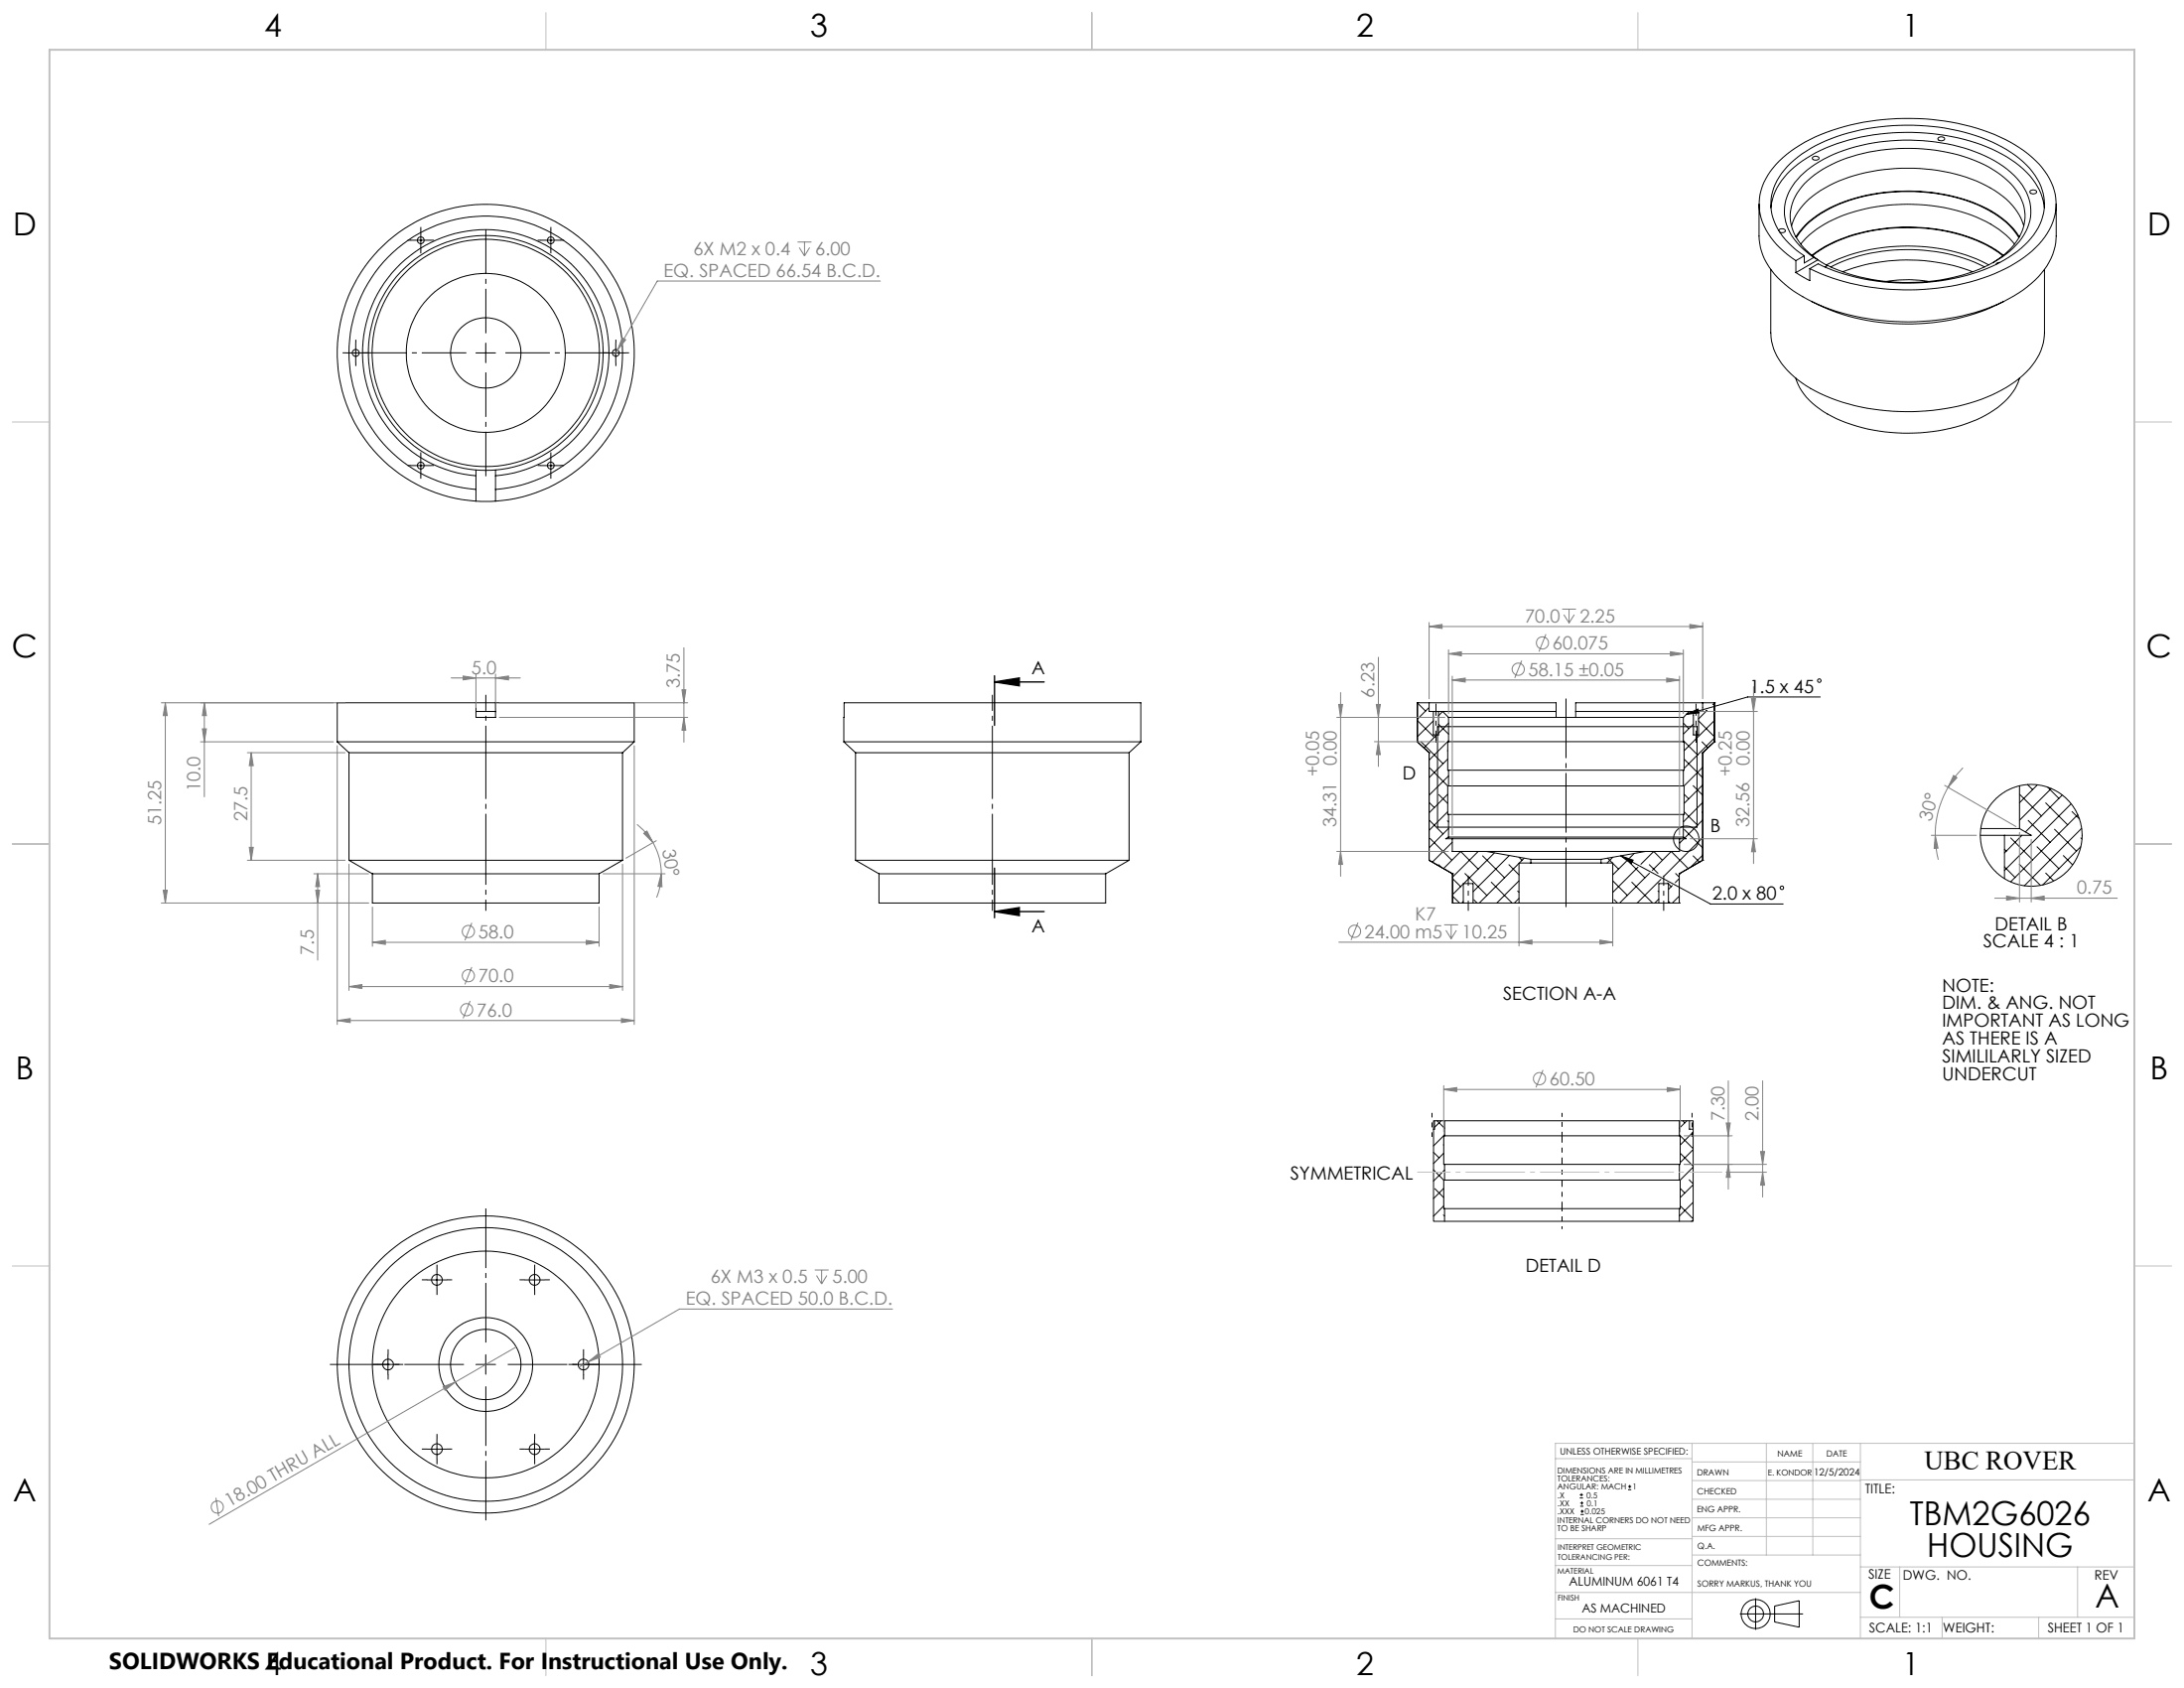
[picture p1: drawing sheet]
<svg xmlns="http://www.w3.org/2000/svg" width="559mm" height="432mm" viewBox="0 0 559 432" stroke-linecap="round" stroke-linejoin="round" font-family="sans-serif">
<g fill="none" stroke="#000" stroke-width=".25">
<path d="M495.9 35.3a.98 .98 0 0 1 1.7 .3 .98 .98 0 0 1-1.8-.2zM107.7 58.9v5.1M140.9 58.9v5.1M450.1 52.2v8.2a17.2 17.2 0 0 0 7.6 13.2 48.2 48.2 0 0 0 25.3 8.5 56.6 56.6 0 0 0 32.3-6.4 20.7 20.7 0 0 0 10.5-12.7l.3-2.6v-8.2M453.1 53.1a16.8 16.8 0 0 1 7.9-11.9 47.1 47.1 0 0 1 25-7.3 50.9 50.9 0 0 1 27.4 6.2 19 19 0 0 1 9.4 11.3l.3 1.7M455.1 58.9a.99 .99 0 0 1 1.7 .2l-.4 .4-1-.1M458.4 57.8a16.4 16.4 0 0 1 8.5-9.7 45.8 45.8 0 0 1 27.4-4.7 34.2 34.2 0 0 1 19.8 8.3 13.8 13.8 0 0 1 3.7 6.1M463.8 40.3a.98 .98 0 0 1 1.6 .3 1.02 1.02 0 0 1-1.7-.2zM519.4 48.9a1.02 1.02 0 0 1 1.7 .3 .98 .98 0 0 1-1.7-.2zM105.2 61.5h4.9M138.4 61.5h5M453.1 68.9v16.2a14.9 14.9 0 0 0 5.9 11.3 42.3 42.3 0 0 0 23.6 8.7 52.5 52.5 0 0 0 30.8-6 19 19 0 0 0 9.4-11.3l.3-2.7v-16.2"/>
<path d="M459.5 66.7a20 20 0 0 1-9.1-11.9 14.8 14.8 0 0 1 4.9-13.7 39.7 39.7 0 0 1 19.8-9.5 60.6 60.6 0 0 1 37.9 4.1 23.8 23.8 0 0 1 12.3 12 14.5 14.5 0 0 1-4.5 15.7 42 42 0 0 1-23.2 10 60.1 60.1 0 0 1-34.5-4.7M459.5 60.6a24.5 24.5 0 0 1 13.8-9.5 48.5 48.5 0 0 1 35.1 2.2 20.9 20.9 0 0 1 8.3 7.3M459.5 66.7v3M459.6 60.8a24.2 24.2 0 0 1 13.5-9.5 48.1 48.1 0 0 1 35.1 2.1 19.7 19.7 0 0 1 8.4 7.4M460.7 62.4a28.6 28.6 0 0 1 16.6-9 47.9 47.9 0 0 1 30.9 3.3 22.7 22.7 0 0 1 7.2 5.7M461.6 65.4a17.1 17.1 0 0 1-8.5-12.4 14.6 14.6 0 0 1 5.9-12 42.3 42.3 0 0 1 23.6-8.7 52.9 52.9 0 0 1 29.6 5.3 20.5 20.5 0 0 1 10.3 11 13.4 13.4 0 0 1-4.5 14.1 39.3 39.3 0 0 1-21.1 9.1 55.2 55.2 0 0 1-31.7-4.3l-2.1 1.2M461.6 65.4l-2.1 1.3M461.6 65.4v1.9l2.5-1.4M463.1 68.7v3.1l-3.6-2.1M463.4 77.1a55.4 55.4 0 0 0 49.3 0M463.6 65.3a38.9 38.9 0 0 1 21.5-7.1 44.1 44.1 0 0 1 25.5 5.7l2 1.4M463.7 65.4a39 39 0 0 1 22.8-7.2 42.3 42.3 0 0 1 24.9 6.4l1 .8"/>
<path d="M464.1 65.9a15.5 15.5 0 0 1-7.5-11.1 13 13 0 0 1 4.9-10.6 35.1 35.1 0 0 1 17.7-7.6 49.3 49.3 0 0 1 31.2 4.6 17.4 17.4 0 0 1 9 10.7 12.4 12.4 0 0 1-4.3 11.5 36.3 36.3 0 0 1-20.4 8.5 49.4 49.4 0 0 1-27.1-4l-.7 .4M464.1 65.9l1 .6M465.1 66.5a14.6 14.6 0 0 1-7.1-10.8 13.3 13.3 0 0 1 6.3-11 41.1 41.1 0 0 1 24.6-6.7 40 40 0 0 1 23 6.7 13.6 13.6 0 0 1 6.2 11 13.7 13.7 0 0 1-6.1 10.1l-2.2 1.4M465.1 66.5l2.5 1.4M465.1 66.5l-5.6 3.2M467.3 67.8a47.6 47.6 0 0 1 35.8-2.5l2.6 1 3.1 1.5M468.4 68.3a45.7 45.7 0 0 1 39.4 0M471.5 69.5a47.1 47.1 0 0 1 33.2 0M482.6 72a35 35 0 0 1 11 0M511.7 67.1l-.7 .2-.2 .3M88.5 90.3h5M91 87.8v5"/>
<path d="M121.8 90.3h5M124.3 87.8v5M155 90.3h5.1M157.6 87.8v5M459.5 96.7a16.2 16.2 0 0 0 8.1 9.2 45.9 45.9 0 0 0 35.5 2.5 21.7 21.7 0 0 0 12.9-9.7l.7-2M105.2 119.1h4.9M107.7 116.6v5M138.4 119.1h5M140.9 116.6v5M121.8 125.2a35 35 0 0 1-27.4-53.1 35 35 0 0 1 59.8 0 35 35 0 0 1-27.4 53.1M121.8 128.2a38 38 0 0 1-30-57.6 38 38 0 0 1 65 0 38 38 0 0 1-30 57.6M121.8 121.7a31.5 31.5 0 0 1-24.4-47.9 31.5 31.5 0 0 1 53.8 0 31.5 31.5 0 0 1-24.4 47.9"/>
<path d="M121.8 120.2a30 30 0 0 1-23.1-45.7 30 30 0 0 1 51.2 0 30 30 0 0 1-23.1 45.7M121.8 120.2h5M121.8 128.2h5M121.8 120.2v8M126.8 120.2v8M121.8 179.8v3.7h5v-3.7M121.8 179.8h-35.5v10M121.8 179.8h5M126.8 179.8h35.5v10M362.7 179.8l2 2.1M362.7 179.8h.1M362.7 179.8v10"/>
<path d="M362.7 179.8h3M365.7 179.8h32.4v3.7M365.7 179.8v2.2h1M435.6 179.8h-32.4v3.7M435.6 179.8v2.2h-1M435.6 179.8h3M438.6 179.8l-.4 .4M438.6 179.8h.1M438.6 179.8v10M465.7 178.3h-18.6l-15.7 4.4M86.3 189.8h76M86.3 189.8l3 2.7"/>
<path d="M89.3 192.5h70M89.3 192.5v27.6M121.8 182h5M159.3 192.5v27.6M162.3 189.8l-3 2.7M215.9 189.8l.1-10h75.9v10M215.9 189.8h76M215.9 189.8l3 2.7M218.9 192.5h70M218.9 192.5v27.6M288.9 192.5v27.6M291.9 189.8l-3 2.7"/>
<path d="M362.7 184.3l4.3 4.3M362.7 189.8h.1M362.7 189.8l3 2.7M363.6 189.8l5.6 5.6M365.7 181l-3 3M365.7 192.5h.1M365.7 192.5v27.6M365.9 196.5l4.5 4.5M366.7 184.4l-4 4.1M366.7 182h1.4M366.7 182v6h1.4v-6M367.6 188l-3.3 3.3"/>
<path d="M367.8 185.9h66.4v25.7h-66.4zM368.1 182h1M368.1 185.3l2.5 2.5M369.1 182l-1 1.1M369.1 182h29M369.1 182l1.5 1.5M370.3 192l.1 .1M370.4 194.2l-4.7 4.7M370.6 185l-2.5 2.6M370.6 189.5l-4.9 5M370.6 198.5l-4.9 4.9M370.6 183.5h27.5"/>
<path d="M370.6 197h60.1M370.6 189.7h60.1M370.6 189.7h-.2v7.3h.2M370.6 183.5v6.2M370.6 197v4M398.1 183.5h5.1M403.2 182h29M403.2 183.5h27.5M430.7 189.5l3.6 3.6M430.7 185l1.4 1.4M430.7 183.5v6.2M430.7 197v4"/>
<path d="M430.7 189.7h.2v7.3h-.2M431 194.2l4.6 4.7M431.4 182.7l3.1-1.3 .3 1zM432.2 182l-1.5 1.5M432.2 182h1.1M433.2 183l.1 .1M433.3 185.2l-2.6 2.6M433.3 182h1.3M433.3 182v6h1.3v-6M434.6 184.4l4 4.1M435.5 189.8l1.5 1.5M435.6 196.3l-4.7 4.7"/>
<path d="M435.6 181h.1M435.6 192.5h.1M435.6 192.5v27.6M436.5 181.8l.1 .1M436.8 181.7l-2.2 2.2M438.6 184.3l-7.7 7.8M438.6 188.8l-7.7 7.8M438.6 189.8h.1M438.6 189.8l-3 2.7M365.7 209.8l3.5 3.5M365.7 205.3l1.3 1.3M365.9 214.5l5.6 5.6"/>
<path d="M368.1 203.2l2.3 2.3M370.3 210l.3 .3M370.4 203.2l-4.7 4.7M370.4 207.6l-4.7 4.8M370.4 201v7.4h.2M370.4 201h.2M370.6 211.9l-4.9 5M370.6 214.1h60.1M370.6 208.4h60.1M370.6 201h60.1M370.6 214.1l-.7 .5h1.7M370.6 208.4v5.7"/>
<path d="M371.6 215.4l-5.1 5.1M371.6 214.6h58.1M371.6 214.6v3.2h8.7M378.2 217.8l-6.5 6.6M379.3 218.9l5.7 5.6M380.3 217.8h40.7M380.3 217.8l11.4 2M382.3 218.2l-7.8 7.8M386.2 218.9l-9.3 9.2M388.7 219.3l.7 .8M390 219.5l-1.3 1.3M391.7 219.8h17.9"/>
<path d="M391.7 219.8v1M409.6 219.8v1M411.3 219.5l1.3 1.3M412.6 219.3l-1.4 1.5M414.7 218.9l3.2 1.1-.5 .9zM414.7 218.9l23 12.3h18.5M418.1 218.3l-1.2 1.2M421 217.8l-11.4 2M429.7 215.4l.2 .2M429.7 214.6v3.2h-8.7M430.7 214.1l.7 .5h-1.7M430.7 208.4v5.7"/>
<path d="M430.7 201h.2M430.8 214.6l-1.1 1.1M430.9 207.6l3.4 3.5M430.9 203.2l1.2 1.2M430.9 201v7.4h-.2M431 212.2l4.6 4.7M433.2 218.9l1.6 1.6M433.2 201l2.4 2.4M435.5 207.7l.1 .2M435.6 200.8l-4.7 4.7M435.6 205.3l-4.9 5M435.6 209.8l-4.5 4.5"/>
<path d="M435.6 214.2l-9.9 10M435.6 218.8l-3 3M506.7 213.7h6.2M506.8 211.9h9.9M512.9 213.7v11.1M512.9 217.2l.4 .5M514.5 214.3l5.6 5.7M516.7 203.2l5.6 5.5M516.7 211.9l3 1.8h-6.8M516.7 201v10.9M517.3 213.7l-4.4 4.5M518.8 200.7l1.3 1.3"/>
<path d="M518.9 209.9l5.6 5.6M521.2 216.6l5.6 5.6M521.3 200.8l-4.6 4.6M523.4 205.4l5.6 5.6M523.9 201.4l2.9 2.9M524.8 201.7l-8.1 8.1M525.7 212.1l5.6 5.6M527.6 203.4l-9.4 9.4M527.9 218.9l2.4 2.3M529.9 205.6l-17 17.1M530.2 207.6l1.8 1.9M531.6 208.4l-17.1 17.2"/>
<path d="M532.4 216.6l-9.8 9.8M532.4 214.3l.3 .3M532.6 211.9l-14.7 14.7M89.3 220.1h70M89.3 220.1l6 3.4M95.3 223.5h58M95.3 223.5v7.5h58v-7.5M159.3 220.1l-6 3.4M218.9 220.1h70M218.9 220.1l6 3.4M224.9 223.5h58M224.9 223.5v7.5h58v-7.5"/>
<path d="M288.9 220.1l-6 3.4M365.7 220.1h.1M365.7 220.1l6 3.4M368.1 221.2l.6 .6M369.4 222.2l4.3-4.4 4.5 4.5M371.7 229.2l1.8 1.8M371.7 224.8l2 2M371.7 223.5h.1M371.7 231h.1M371.7 223.5v7.5M371.7 231h2.7M374.4 226.1l-2.7 2.7"/>
<path d="M374.4 230.6l-.4 .4M374.4 231h2.5M374.4 231v-5h2.5v5M374.8 223.4l5.6 5.7M376.9 231h11.8M377.1 230.2l.8 .8M381.6 225.7l5.3 5.3M386.1 221.2l2.6 2.6M388.3 227.9l.4 .4M388.7 229.8l-1.2 1.2M388.7 220.8l-10.2 10.2M388.7 225.3l-5.7 5.7"/>
<path d="M388.7 231h23.9M391.7 220.8h17.9M391.7 220.8h-3v10.2M409.6 220.8h3v10.2M412.6 225.3l3.8 3.8M412.6 220.8l1.5 1.5M412.6 231h11.8M413 230.2l.8 .8M416.2 220.3l-3.6 3.5M417.1 220.7l3.8 3.8M417.5 225.7l5.3 5.3M419.1 221.8l-6.5 6.5"/>
<path d="M422 221.2l2.2 2.2M422 223.4l-7.6 7.6M424.2 227.9l.2 .2M424.4 230l-1 1M424.4 231h2.5M424.4 231v-5h2.5v5M425 224.9l-6.1 6.1M425.3 220.1l-2.2-2.3-3.3 3.3M426.6 225.8l.2 .2M426.9 230.6l.4 .4M426.9 226.1l.7 .7M426.9 231h2.7"/>
<path d="M427.9 226.5l-1 1M428.7 223.4l.9 1M429.6 224.8l-1 1M429.6 229.2l-1.7 1.8M429.6 223.5h.1M429.6 231h.1M429.6 223.5v7.5M431.9 222.2l-4.3-4.4-4.8 4.8M435.6 220.1l-6 3.4M435.6 220.1h.1M512.9 221.8l2.7 2.7M516.7 221.1l5.4 5.4"/>
<path d="M523.4 223.3l2.1 2.1M366.8 286.7h66.4v25.7h-66.4zM366.8 299.3l2.6 2.6M366.8 294.8l1.4 1.4M367 286.7v2.2h-.2M367.7 286.7l1.9 1.9M368.7 286.7l-1.7 1.7M369.3 292.8l.1 .1M369.4 295l-2.6 2.6M369.6 297.9h60.1M369.6 290.5h60.1M369.6 290.5h-.2v7.4h.2"/>
<path d="M369.6 286.7v3.8M369.6 297.9v4M369.6 290.3l-2.8 2.8M369.6 299.3l-2.8 2.8M429.7 286.7v3.8M429.7 297.9v4M429.7 290.5h.2v7.4h-.2M429.7 290.3l3.5 3.5M430 295.1l3.2 3.2M430.6 286.7l.5 .5M431.6 286.7l-1.9 1.9M432.3 286.7v2.2h.9"/>
<path d="M433.2 289.6l-3.3 3.3M433.2 294.1l-3.3 3.3M433.2 298.6l-3.3 3.3M367.1 304.1l2.3 2.3M369.3 310.8l.3 .3M369.4 301.9v7.3h.2M369.4 301.9h.2M369.4 304l-2.6 2.6M369.4 308.5l-2.6 2.6M369.6 309.2h60.1M369.6 301.9h60.1M369.6 309.2v3.2"/>
<path d="M429.7 309.2v3.2M429.7 301.9h.2M429.9 301.9v7.3h-.2M429.9 308.5l3.3 3.3M429.9 304l1.2 1.2M432.2 301.8l1 1M433.2 303.1l-3.3 3.3M433.2 307.6l-3.5 3.5M433.2 312l-.4 .4M109.3 327.4h5M111.8 324.9v5M134.3 327.4h5"/>
<path d="M136.8 324.9v5M96.8 349h5M99.3 346.5v5M121.8 349h5M124.3 346.5v5M146.8 349h5M149.3 346.5v5M109.3 370.7h5M111.8 368.2v5M134.3 370.7h5M136.8 368.2v5M417 379.9v.8"/>
<path d="M404.2 383.2h.8M404.2 382.4h.8M404.3 385.3h.8M404.3 384.5h.8M404.4 387.4h.8M404.4 386.6h.8M404.6 382v.8M404.7 384.1v.8M404.8 386.2v.8M416.6 381.1h.8M416.6 380.3h.8M445.2 412.9h16.1"/>
<path d="M449.2 408.8v8.1M454.1 410.8l6.2-1.3v6.7l-6.2-1.3z"/>
<circle cx="107.7" cy="61.5" r=".86"/>
<circle cx="140.9" cy="61.5" r=".86"/>
<circle cx="91" cy="90.3" r=".89"/>
<circle cx="124.3" cy="90.3" r="29.1"/>
<circle cx="124.3" cy="90.3" r="9"/>
<circle cx="124.3" cy="90.3" r="20.3"/>
<circle cx="157.6" cy="90.3" r=".89"/>
<circle cx="107.7" cy="119.1" r=".87"/>
<circle cx="140.9" cy="119.1" r=".87"/>
<circle cx="465.5" cy="174.1" r=".45"/>
<circle cx="431.4" cy="214.6" r="3.2"/>
<circle cx="519.7" cy="213.7" r="13"/>
<circle cx="455.9" cy="227.1" r=".44"/>
<circle cx="111.8" cy="327.4" r="1.38"/>
<circle cx="136.8" cy="327.4" r="1.39"/>
<circle cx="99.3" cy="349" r="1.37"/>
<circle cx="124.3" cy="349.1" r="12"/>
<circle cx="124.3" cy="349.1" r="35"/>
<circle cx="124.3" cy="349.1" r="38"/>
<circle cx="124.3" cy="349" r="9"/>
<circle cx="124.3" cy="349" r="29"/>
<circle cx="149.3" cy="349.1" r="1.36"/>
<circle cx="111.8" cy="370.7" r="1.38"/>
<circle cx="136.8" cy="370.7" r="1.39"/>
<circle cx="449.2" cy="412.9" r="3.7"/>
<circle cx="449.2" cy="412.9" r="2.02"/>
</g>
<g fill="none" stroke="#808080" stroke-width=".25">
<path d="M204 61.9h3.6M204.5 63.3l1.3 2.2M205.8 61.9v3.6M207.2 63.3l-1.4 2.2M225.2 71.9h-57l-10.2 17.6M158 89.5l-.9 1.6M159.2 86.4l.9 .5-2.1 2.6zM365.7 159.2v19.6M399.7 155.8h3.5M400.1 157.2l1.4 2.1M401.5 155.8v3.5M402.8 157.2l-1.3 2.1"/>
<path d="M432.4 159.7l3.2 .6-3.2 .5zM435.6 159.2v19.6M41.3 179.8h47M42.3 179.8v51.2M42.3 179.8l.5 3.3h-1zM52.3 179.8l.5 3.3h-1zM52.3 179.8v24M115.4 173.4h17.7M118.5 172.9l3.3 .5-3.3 .5zM121.8 172.4v8.6M126.8 173.4l3.3-.5v1zM126.8 172.4v8.6"/>
<path d="M127.8 179.8h48.2M174.5 176.5h1l-.5 3.3zM175 165.7v24.2M343 177.2v47M352.7 168.1v28M365.7 160.3l3.3-.6v1.1zM365.7 160.3h69.9M370.6 167.3l3.3-.6v1zM370.6 166.2v16.3M370.6 167.3h60.1M371.6 174l3.3-.5v1zM371.6 173v40.6"/>
<path d="M371.6 174h58.1M389.4 169l-1.8 4.4M395.5 162.2l-1.7 4.5M426.4 173.5l3.3 .5-3.3 .5zM427.4 166.7l3.3 .6-3.3 .4zM429.7 173v40.6M430.7 166.2v16.3M448.1 178.7h1.1l-.5 3.3zM448.7 175.6v45.3M51.3 189.8h34M51.8 186.4h1l-.5 3.4zM63.3 192.5h25"/>
<path d="M64.3 192.5l.5 3.4h-1zM64.3 192.5v27.6M86.3 190.7v71.4M127.8 183.5h48.2M162.3 190.7v71.4M175 183.5l.5 3.3h-1zM342 183.5h27.6M342.5 180.2h1l-.5 3.3zM351.6 189.7h18M352.1 180.2h1.1l-.5 3.3zM352.7 189.7l.5 3.3h-1.1zM433.2 182h16.5"/>
<path d="M499.9 198.4l.8 .5-2.3 2.5zM502.2 196.4a24.3 24.3 0 0 0-3.8 5M63.8 216.7h1l-.5 3.4zM163 210.9l2.1 1.9 2 2.7M164.7 213.2l.8-.6 1.6 2.9zM167.1 215.5l.8 1.6a15.2 15.2 0 0 1 1.3 6.4M167.9 215.1l-7.7 4.4M342 217.8h28.6M343 217.8l.5 3.3h-1zM432.4 214.6h17.3M448.7 214.6l.5 3.3h-1.1zM494.1 213.7h11.6"/>
<path d="M495.2 213.7l.7 3.3h-1zM495.2 213.7a23.4 23.4 0 0 0 .7 6.2M497.6 200.9l18.2 10.6M498.4 201.4a24 24 0 0 0-3.2 12.3M516.7 212.9v17.9M519.7 214.7v16.1M41.8 227.7h1l-.5 3.3zM63.3 220.1h25M80.3 223.5h14M80.8 227.7h1l-.5 3.3zM81.3 223.5l.5 3.3h-1zM81.3 223.5v22.1"/>
<path d="M89.3 221.1v32.3M94.3 231h-53M95.3 232v10.1M120.7 236.1l-1.7 4.4M153.3 232v10.1M154.3 223.5h15.9M159.3 221.1v32.3M169.2 223.5l.2 3.3-1.1-.1zM169.2 223.5l-.4 3.4-.8 2.7M347.5 236l-1.8 4.5M369.5 236.6h3.6M370 238l1.3 2.1"/>
<path d="M371.3 236.6v3.5M372.6 238l-1.3 2.1M388.7 232v10M412.6 232v10M510.4 229.8h31.3M513.4 229.2l3.3 .6-3.3 .5zM519.7 229.8l3.3-.6v1.1zM89.3 252.4l3.3-.6v1.1zM89.3 252.4h70M95.3 241.1l3.3-.5v1zM95.3 241.1h58M120.3 256l-1.8 4.5"/>
<path d="M120.7 247.4l-1.7 4.4M150 240.6l3.3 .5-3.3 .5zM156 251.8l3.3 .6-3.3 .5zM342.5 241h70.1M388.7 241l3.3-.5v1zM409.4 240.5l3.2 .5-3.2 .5zM86.3 261.1l3.3-.5v1zM86.3 261.1h76M159 260.6l3.3 .5-3.3 .5zM369.4 278.7l3.3-.5v1zM369.4 277.7v11.9M369.4 278.7h60.5"/>
<path d="M394.8 273.7l-1.8 4.5M426.6 278.2l3.3 .5-3.3 .5zM429.9 277.7v11.9M442.2 276.5v27.7M451 276.5v29.7M430.9 297.9h21.1M430.9 290.5h12.3M441.6 299.9h10.4M441.7 287.3h1l-.5 3.2zM442.2 297.9l.5 3.3h-1zM450.5 294.6h1l-.5 3.3zM451 299.9l.5 3.3h-1z"/>
<path d="M208.5 324.9h3.5M208.9 326.3l1.3 2.1M210.2 324.9v3.5M211.6 326.3l-1.4 2.1M228.4 334.9h-54.6l-23.3 13.5M113.4 354.8l3.1-1.2-2.6 2zM116.5 353.6l-63 36.3M132.1 344.6l-15.6 9M150.5 348.4l2.6-2.1 .5 .9zM150.5 348.4l-2.4 1.3M55.2 383.2l.8 4.7"/>
<circle cx="388.5" cy="171.2" r="1.55"/>
<circle cx="394.7" cy="164.5" r="1.55"/>
<circle cx="119.8" cy="238.3" r="1.55"/>
<circle cx="346.6" cy="238.2" r="1.55"/>
<circle cx="119.4" cy="258.3" r="1.56"/>
<circle cx="119.8" cy="249.6" r="1.56"/>
<circle cx="393.9" cy="275.9" r="1.55"/>
<circle cx="55.6" cy="385.5" r="1.55"/>
</g>
<path d="M254.5 174.4l6.3-1v2zM254.5 174.4h12.7M254.5 172.9v12.7M254.5 233.2l6.3-1v2zM254.5 222.1v12.7M254.5 233.2h12.7" fill="none" stroke="#000" stroke-width=".35"/>
<path d="M124.3 177.7v12M253.9 177.7v12" fill="none" stroke="#000" stroke-width=".25" stroke-dasharray="15.2 1.3 1.3 1.3" stroke-dashoffset="11.1" stroke-linecap="butt"/>
<path d="M124.3 233v-9.5M253.9 233v-9.5" fill="none" stroke="#000" stroke-width=".25" stroke-dasharray="15.2 1.3 1.3 1.3" stroke-dashoffset="12.4" stroke-linecap="butt"/>
<g fill="none" stroke="#000" stroke-width=".25" stroke-dasharray="15.2 1.3 1.3 1.3" stroke-linecap="butt">
<path d="M107.7 58.9v-.8M140.9 58.9v-.8M105.2 61.4h-.9M107.7 63.9v.9M110.2 61.4h.8M138.4 61.4h-.8M140.9 63.9v.9M143.4 61.4h.9M88.5 90.3h-.8M91 87.8v-.9M91 92.8v.8M93.5 90.3h.9"/>
<path d="M155.1 90.3h-.9M157.6 87.8v-.9M157.6 92.8v.8M160.1 90.3h.8M105.2 119.1h-.9M107.7 116.6v-.9M110.2 119.1h.8M138.4 119.1h-.8M140.9 116.6v-.9M143.4 119.1h.9M107.7 121.6v.8M140.9 121.6v.8"/>
<path d="M124.3 189.7v2.8M253.9 189.7v2.8M124.3 220v3.5M253.9 220v3.5M109.3 327.4h-1.4M111.8 324.9v-1.4M111.8 329.9v1.4M114.3 327.4h1.4M134.3 327.4h-1.4M136.8 324.9v-1.4M136.8 329.9v1.4M139.3 327.4h1.4"/>
<path d="M96.8 349h-1.4M99.3 346.5v-1.3M99.3 351.5v1.4M101.8 349h1.4M146.8 349h-1.4M149.3 346.5v-1.3M149.3 351.5v1.4M151.8 349h1.4M109.3 370.7h-1.4M111.8 368.2v-1.4M111.8 373.2v1.4M114.3 370.7h1.4"/>
<path d="M134.3 370.7h-1.4M136.8 368.2v-1.4M136.8 373.2v1.4M139.3 370.7h1.4"/>
</g>
<path d="M124.3 220v-27.5M253.9 220v-27.5" fill="none" stroke="#000" stroke-width=".25" stroke-dasharray="15.2 1.3 1.3 1.3" stroke-dashoffset="3.4" stroke-linecap="butt"/>
<path d="M119.3 90.3h-26.6M124.3 85.3v-26.6M124.3 95.3v26.5M129.3 90.3h26.6" fill="none" stroke="#000" stroke-width=".25" stroke-dasharray="15.2 1.3 1.3 1.3" stroke-dashoffset="3.9" stroke-linecap="butt"/>
<path d="M367.4 190v-10M433.9 190v-10" fill="none" stroke="#000" stroke-width=".25" stroke-dasharray="15.2 1.3 1.3 1.3" stroke-dashoffset="12.1" stroke-linecap="butt"/>
<path d="M375.7 224v9M425.7 224v9" fill="none" stroke="#000" stroke-width=".25" stroke-dasharray="15.2 1.3 1.3 1.3" stroke-dashoffset="12.6" stroke-linecap="butt"/>
<path d="M400.7 233v-55.3" fill="none" stroke="#000" stroke-width=".25" stroke-dasharray="15.2 1.3 1.3 1.3" stroke-dashoffset="-1" stroke-linecap="butt"/>
<path d="M399.7 284.7v5.8" fill="none" stroke="#000" stroke-width=".25" stroke-dasharray="15.2 1.3 1.3 1.3" stroke-dashoffset="14.2" stroke-linecap="butt"/>
<path d="M399.7 309.2v5.2" fill="none" stroke="#000" stroke-width=".25" stroke-dasharray="15.2 1.3 1.3 1.3" stroke-dashoffset="14.5" stroke-linecap="butt"/>
<path d="M366.4 290.8v-6.1M432.9 290.8v-6.1" fill="none" stroke="#000" stroke-width=".25" stroke-dasharray="15.2 1.3 1.3 1.3" stroke-dashoffset="14.1" stroke-linecap="butt"/>
<path d="M399.7 290.5v7.3M399.7 301.8v7.4" fill="none" stroke="#000" stroke-width=".25" stroke-dasharray="15.2 1.3 1.3 1.3" stroke-dashoffset="13.5" stroke-linecap="butt"/>
<path d="M399.7 297.8v4" fill="none" stroke="#000" stroke-width=".25" stroke-dasharray="15.2 1.3 1.3 1.3" stroke-dashoffset="15.1" stroke-linecap="butt"/>
<path d="M119.3 349h-35.5M124.3 344v-35.5M124.3 354v35.5M129.3 349h35.5" fill="none" stroke="#000" stroke-width=".25" stroke-dasharray="15.2 1.3 1.3 1.3" stroke-dashoffset="-.6" stroke-linecap="butt"/>
<path d="M362.6 299.8h78.1" fill="none" stroke="#c0c0c0" stroke-width=".25" stroke-dasharray="15.2 1.3 1.3 1.3" stroke-dashoffset="6.7" stroke-linecap="butt"/>
<g fill="none" stroke="#c0c0c0" stroke-width=".25">
<path d="M139.7 3.2v9.5M279.4 3.2v9.5M419.1 3.2v9.5M3.1 107.9h9.6M546.1 107.9h9.5M3.1 215.9h9.6M546.1 215.9h9.5M3.1 323.8h9.6M546.1 323.8h9.5M398 373.1h34.9M432.9 369.2v49.9M432.9 378.7h43.1"/>
<path d="M432.9 374h43.1M451.9 369.2v28.6M463.8 369.2v28.6M476 369.2v49.9M476 378.6h70.1M546.1 369.2h-148.1v49.9M398 393.6h35M432.9 383.5h43.1M432.9 388.3h43.1M432.9 393h43.1M433 397.8h43M139.7 419.1v9.6"/>
<path d="M279.4 419.1v9.6M398 414.1h34.9M398 407.4h78M398 400.5h35M419.1 419.1v9.6M476 413.7h70.1M476 400.8h70.1M486.1 400.8v12.9M496.9 413.7v5.4M521.6 413.7v5.4M531.6 400.8v12.9"/>
</g>
<path d="M12.7 12.7h533.4v406.4h-533.4z" fill="none" stroke="#c0c0c0" stroke-width=".5"/>
<g fill="#000">
<path d="M254.5 174.4l6.3-1v2zM254.5 233.2l6.3-1v2z"/>
<path d="M414.7 218.9l3.2 1.1-.5 .9zM431.4 182.7l3.1-1.3 .3 1z"/>
</g>
<g fill="#808080">
<path d="M113.4 354.8l3.1-1.2-2.6 2z"/>
<path d="M169.2 223.5l.2 3.3-1.1-.1zM164.7 213.2l.8-.6 1.6 2.9z"/>
<path d="M156 251.8l3.3 .6-3.3 .5zM89.3 252.4l3.3-.6v1.1zM126.8 173.4l3.3-.5v1zM118.5 172.9l3.3 .5-3.3 .5zM150 240.6l3.3 .5-3.3 .5zM95.3 241.1l3.3-.5v1zM519.7 229.8l3.3-.6v1.1zM513.4 229.2l3.3 .6-3.3 .5z"/>
<path d="M86.3 261.1l3.3-.5v1zM159 260.6l3.3 .5-3.3 .5zM159.2 86.4l-1.2 3.1 2.1-2.6zM388.7 241l3.3-.5v1zM409.4 240.5l3.2 .5-3.2 .5zM371.6 174l3.3-.5v1zM426.4 173.5l3.3 .5-3.3 .5zM370.6 167.3l3.3-.6v1zM427.4 166.7l3.3 .6-3.3 .4zM150.5 348.4l3.1-1.2-.5-.9zM369.4 278.7l3.3-.5v1zM426.6 278.2l3.3 .5-3.3 .5z"/>
<path d="M499.9 198.4l.8 .5-2.3 2.5zM495.2 213.7l.7 3.3h-1z"/>
<path d="M448.7 214.6l.5 3.3h-1.1zM448.1 178.7h1.1l-.5 3.3z"/>
<path d="M41.8 227.7h1l-.5 3.3zM42.3 179.8l.5 3.3h-1zM343 217.8l.5 3.3h-1zM342.5 180.2h1l-.5 3.3z"/>
<path d="M442.2 297.9l.5 3.3h-1zM441.7 287.3h1l-.5 3.2z"/>
<path d="M352.7 189.7l.5 3.3h-1.1zM352.1 180.2h1.1l-.5 3.3z"/>
<path d="M174.5 176.5h1l-.5 3.3zM175 183.5l.5 3.3h-1zM52.3 179.8l.5 3.3h-1zM51.8 186.4h1l-.5 3.4zM64.3 192.5l.5 3.4h-1zM63.8 216.7h1l-.5 3.4zM81.3 223.5l.5 3.3h-1zM80.8 227.7h1l-.5 3.3z"/>
<path d="M365.7 160.3l3.3-.6v1.1zM432.4 159.7l3.2 .6-3.2 .5z"/>
<path d="M451 299.9l.5 3.3h-1zM450.5 294.6h1l-.5 3.3z"/>
</g>
<g font-size="8.5">
<text x="488.7" y="390.1">TBM2G6026</text>
<text x="493.1" y="398.2">HOUSING</text>
<text x="478.3" y="411.4">C</text>
<text x="536.1" y="411.3">A</text>
</g>
<g font-size="8.1">
<text x="67.6" y="9.3">4</text>
<text x="207.3" y="9.3">3</text>
<text x="347" y="9.3">2</text>
<text x="486.7" y="9.3">1</text>
<text x="3.3" y="60.1">D</text>
<text x="549.4" y="60.1">D</text>
<text x="3" y="168">C</text>
<text x="549.1" y="168">C</text>
<text x="4" y="276">B</text>
<text x="550.1" y="276">B</text>
<text x="3.3" y="383.9">A</text>
<text x="549.4" y="383.9">A</text>
<text x="67.6" y="428.4">4</text>
<text x="207.3" y="428.4">3</text>
<text x="347" y="428.4">2</text>
<text x="486.7" y="428.4">1</text>
</g>
<text font-size="6.9" x="492.4" y="376">UBC ROVER</text>
<text font-size="5.9" x="27.9" y="427">SOLIDWORKS Educational Product. For Instructional Use Only.</text>
<g font-size="4.7" fill="#808080">
<text x="177.4" y="65.3">6X M2 x 0.4</text>
<text x="208.6" y="65.3">6.00</text>
<text x="169.8" y="70.9">EQ. SPACED 66.54 B.C.D.</text>
<text x="390.2" y="159.2">70.0</text>
<text x="404.2" y="159.2">2.25</text>
<text x="397.2" y="166.2">60.075</text>
<text x="120.6" y="172.4">5.0</text>
<text x="391" y="172.9">58.15 ±0.05</text>
<text x="174" y="176" transform="rotate(-90 174 176)">3.75</text>
<text x="351.7" y="178.5" transform="rotate(-90 351.7 178.5)">6.23</text>
<text x="342" y="195.9" transform="rotate(-90 342 195.9)">0.00</text>
<text x="447.7" y="195.9" transform="rotate(-90 447.7 195.9)">0.00</text>
<text x="51.3" y="202.5" transform="rotate(-90 51.3 202.5)">10.0</text>
<text x="337.5" y="198.7" transform="rotate(-90 337.5 198.7)">+0.05</text>
<text x="443.1" y="198.7" transform="rotate(-90 443.1 198.7)">+0.25</text>
<text x="41.3" y="211.2" transform="rotate(-90 41.3 211.2)">51.25</text>
<text x="63.3" y="210.1" transform="rotate(-90 63.3 210.1)">27.5</text>
<text x="342" y="211.6" transform="rotate(-90 342 211.6)">34.31</text>
<text x="447.6" y="211.6" transform="rotate(-90 447.6 211.6)">32.56</text>
<text x="494.1" y="210.2" transform="rotate(-74 494.1 210.2)">30°</text>
<text x="169.5" y="217.5" transform="rotate(81 169.5 217.5)">30°</text>
<text x="531.4" y="228.7">0.75</text>
<text x="122.4" y="240">58.0</text>
<text x="349.2" y="239.9">24.00 m5</text>
<text x="362.1" y="235.5">K7</text>
<text x="374" y="239.9">10.25</text>
<text x="80.3" y="244.3" transform="rotate(-90 80.3 244.3)">7.5</text>
<text x="122.4" y="251.3">70.0</text>
<text x="122" y="260">76.0</text>
<text x="396.5" y="277.6">60.50</text>
<text x="441.2" y="286.8" transform="rotate(-90 441.2 286.8)">7.30</text>
<text x="450" y="286.8" transform="rotate(-90 450 286.8)">2.00</text>
<text x="181.8" y="328.2">6X M3 x 0.5</text>
<text x="213" y="328.2">5.00</text>
<text x="175.5" y="333.8">EQ. SPACED 50.0 B.C.D.</text>
<text x="58.7" y="385.7" transform="rotate(-30 58.7 385.7)">18.00 THRU ALL</text>
</g>
<g font-size="4.7">
<text x="263.9" y="172.4">A</text>
<text x="447.7" y="177.2">1.5 x 45</text>
<text x="358.9" y="199.3">D</text>
<text x="437.6" y="212.9">B</text>
<text x="438.1" y="230.2">2.0 x 80</text>
<text x="263.9" y="238.5">A</text>
<text x="510.4" y="237.9">DETAIL B</text>
<text x="507.4" y="242.4">SCALE 4 : 1</text>
<text x="384.6" y="255.7">SECTION A-A</text>
<text x="496.9" y="253.7">NOTE:</text>
<text x="496.9" y="258.2">DIM. &amp; ANG. NOT</text>
<text x="496.9" y="262.7">IMPORTANT AS LONG</text>
<text x="496.9" y="267.2">AS THERE IS A</text>
<text x="496.9" y="271.8">SIMILILARLY SIZED</text>
<text x="496.9" y="276.3">UNDERCUT</text>
<text x="330.2" y="301.9">SYMMETRICAL</text>
<text x="390.3" y="325.5">DETAIL D</text>
</g>
<g font-size="3.4">
<text x="477.2" y="381.9">TITLE:</text>
<text x="478.1" y="404">SIZE</text>
<text x="486.9" y="404">DWG. NO.</text>
<text x="535.9" y="404.1">REV</text>
<text x="478.2" y="417.6">SCALE: 1:1</text>
<text x="497.1" y="417.7">WEIGHT:</text>
<text x="523.9" y="417.6">SHEET 1 OF 1</text>
</g>
<g font-size="3.2">
<text x="401.5" y="405.7">ALUMINUM 6061 T4</text>
<text x="404.7" y="412.5">AS MACHINED</text>
</g>
<text font-size="2.5" x="464.1" y="377.3">12/5/2024</text>
<text font-size="2.4" x="399.2" y="372.1">UNLESS OTHERWISE SPECIFIED:</text>
<g font-size="2.2">
<text x="434.2" y="377.3">DRAWN</text>
<text x="454.8" y="372.5">NAME</text>
<text x="467.3" y="372.6">DATE</text>
<text x="434.3" y="382.2">CHECKED</text>
<text x="434.2" y="386.9">ENG APPR.</text>
<text x="434.3" y="391.5">MFG APPR.</text>
<text x="434.3" y="396.3">Q.A.</text>
<text x="434.3" y="400.5">COMMENTS:</text>
<text x="434.3" y="405.8">SORRY MARKUS, THANK YOU</text>
</g>
<g font-size="2.1">
<text x="398.5" y="376.8">DIMENSIONS ARE IN MILLIMETRES</text>
<text x="452.3" y="377.4">E. KONDOR</text>
<text x="398.5" y="383.2">.X</text>
<text x="398.5" y="378.9">TOLERANCES:</text>
<text x="398.5" y="381">ANGULAR: MACH</text>
<text x="405.9" y="383.2">0.5</text>
<text x="417.7" y="381">1</text>
<text x="398.5" y="387.4">.XXX</text>
<text x="398.5" y="389.5">INTERNAL CORNERS DO NOT NEED</text>
<text x="398.5" y="385.3">.XX</text>
<text x="405.5" y="387.4">0.025</text>
<text x="406" y="385.3">0.1</text>
<text x="398.5" y="391.6">TO BE SHARP</text>
<text x="402.5" y="417.5">DO NOT SCALE DRAWING</text>
</g>
<g font-size="2">
<text x="398.6" y="396.5">INTERPRET GEOMETRIC</text>
<text x="398.6" y="399">TOLERANCING PER:</text>
<text x="398.5" y="402.6">MATERIAL</text>
<text x="398.5" y="409.4">FINISH</text>
</g>
</svg>
